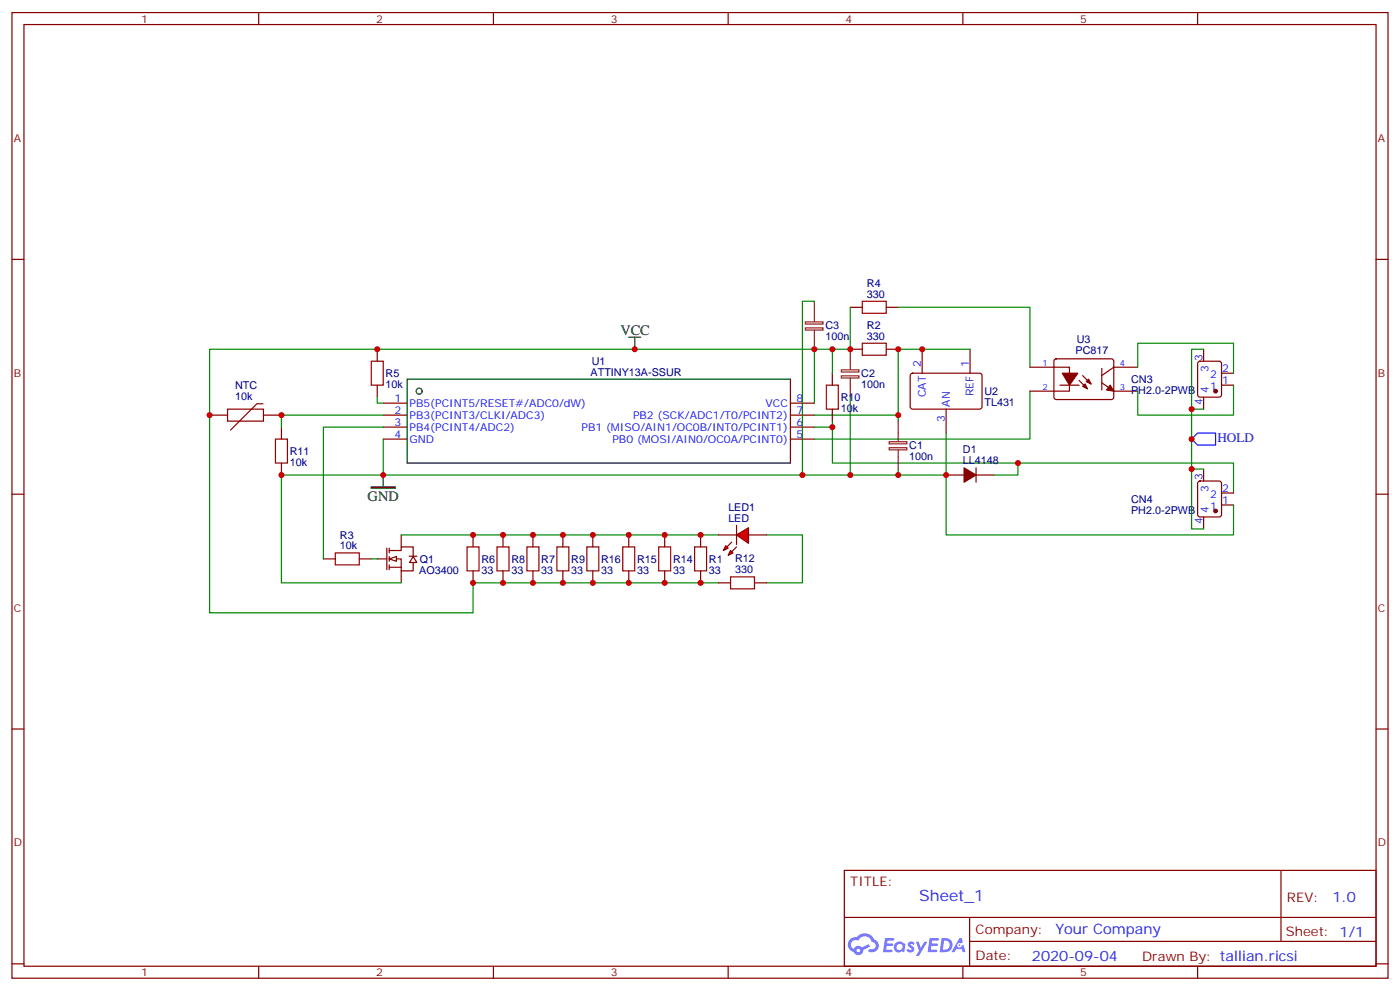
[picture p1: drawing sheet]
<svg xmlns="http://www.w3.org/2000/svg" width="412mm" height="292mm" viewBox="0 0 412 292" stroke-linecap="round" stroke-linejoin="round" font-family="sans-serif">
<g fill="none" stroke="#870000" stroke-width=".35">
<path d="M3.5 3.7h405.4v284.3h-405.4zM7.1 7.2h398.2v277.3h-398.2zM76.2 3.7v3.5M145.3 3.7v3.5M214.5 3.7v3.5M283.6 3.7v3.5M352.8 3.7v3.5M3.5 76.4h3.6M405.3 76.4h3.6M3.5 145.5h3.6M405.3 145.5h3.6M3.5 214.7h3.6"/>
<path d="M405.3 214.7h3.6M248.7 256.3h156.6v28.2h-156.6zM377.3 256.3v20.9M248.7 270.1h156.5M285.6 277.2h119.6M285.6 270.1v14.2M3.5 283.8h3.6M76.2 284.5v3.5M145.3 284.5v3.5M214.5 284.5v3.5M283.6 284.5v3.5M352.8 284.5v3.5"/>
<path d="M405.3 283.8h3.6"/>
</g>
<g fill="#5487ff">
<path d="M267.7 277.5a1.22 1.22 0 0 1 1.7 .2l-.4 .6a.47 .47 0 0 0-.3-.4 .47 .47 0 0 0-.5 .2l.1 .2a1.14 1.14 0 0 1 .8 1.8 1.14 1.14 0 0 1-1.9 0l-.2-.2 .5-.6 .7 .5a.29 .29 0 0 0 .3-.3 .29 .29 0 0 0-.2-.3 1.04 1.04 0 0 1-.6-1.7z"/>
<path d="M260.7 276.2h2.4l.3 .2-.2 .5-1.8 .1-.1 .8h1.5l.3 .4-.3 .4h-1.6l-.2 1.1h1.7l.2 .3-.2 .3-2.6 .1z"/>
<path d="M273.8 276.2h2.4l.3 .2-.1 .5-1.8 .1-.2 .8h1.6l.3 .4-.4 .4-1.6-.1-.1 1.1 1.7 .1 .2 .3-.2 .3-2.6 .1z"/>
<path d="M282.6 276.2h.7l.3 1.3-.6 .3a.69 .69 0 0 0-1 .3 .69 .69 0 0 0 .4 .9 .69 .69 0 0 0 .9-.6l.5-.2 .6 2.2h-.8l-.2-.9h-1.8l-.5 .9h-.8z"/>
<path d="M269.8 277.3h.8l.6 1.8 1.1-1.8h.9l-2.6 4.2h-.8l.9-1.5z"/>
<path d="M277.4 276.2l-.6 4.2h1.3a2.11 2.11 0 0 0 2.5-2.1 2.11 2.11 0 0 0-2.5-2.1zM278.1 277a1.39 1.39 0 0 1 1.7 1.4 1.39 1.39 0 0 1-1.8 1.2h-.3z"/>
<path d="M263.7 277.8a1.54 1.54 0 0 0-.1 2.2 1.54 1.54 0 0 0 2.2 .1l.6 .3 .3-2.3-.2-.3h-.4a1.49 1.49 0 0 0-2.4 0zM264 278.8a.94 .94 0 0 1 1.8 0 .94 .94 0 0 1-1.8 0z"/>
<path d="M250.4 276.6a2.18 2.18 0 0 0 1.1 3.7 1.44 1.44 0 0 0 1.6 .9 1.44 1.44 0 0 0 1.2-1.4l2-1.1-.5-.7-1.9 1a1.47 1.47 0 0 0-2.4 .4 1.39 1.39 0 0 1-.7-1.9 1.39 1.39 0 0 1 2-.5 2.12 2.12 0 0 1 2.2-1.3 2.12 2.12 0 0 1 1.9 1.7 1.14 1.14 0 0 1 1.1 1.4 1.14 1.14 0 0 1-1.7 .7 .43 .43 0 0 0-.5 .4 .43 .43 0 0 0 .4 .5 1.98 1.98 0 0 0 2.5-1.2 1.98 1.98 0 0 0-1.2-2.6 3.1 3.1 0 0 0-5.3-.6l-.9 .1zM252.3 279.9a.55 .55 0 0 1 1.1 0 .55 .55 0 0 1-1.1 0z"/>
<circle cx="282.6" cy="278.3" r=".26"/>
</g>
<g fill="none" stroke="#870000" stroke-width=".35">
<path d="M112.9 118.7h7M232.8 118.7h7.1M268.3 110.1l.5-.2h20l.5 .7-.1 9.4-.6 .5-20.1-.1-.4-.6v-9.2zM271.6 102.8v7.1M285.8 102.8v7.1M112.9 122.2h7M112.9 125.8h7M112.9 129.3h7M232.8 122.2h7.1M232.8 125.8h7.1M232.8 129.3h7.1M278.7 120.5v7"/>
<path d="M118.2 157.5v3.5M111.1 164.6h2.8M113.9 161.4v6.3M114.7 164.6h3.5v3.5h3.5v-2.5M114.7 162.1h3.5v-1.1h3.5v2.9M114.7 161.4v1.4M114.7 163.9v1.4M114.7 166.3v1.4M114.7 167h3.5M118.2 168.1v3.5M120.5 163.8h2.3M121.7 163.9l1.1 1.7h-2.2z"/>
</g>
<g fill="none" stroke="#000" stroke-width=".35">
<path d="M119.9 111.7h112.9v24.6h-112.9zM112.9 139.9v3.5"/>
<circle cx="123.5" cy="115.2" r=".88"/>
</g>
<path d="M109.4 143.4h7v.4h-7z" fill="#000" stroke="#000" stroke-width=".35"/>
<path d="M239.9 118.7v-15.9h-178.2v77.6h77.6v-8.8M264.6 102.8v19.4h-24.7M112.9 129.3v10.6h151.7v-1.8" fill="none" stroke="#008700" stroke-width=".35"/>
<path d="M114.7 164.6l2.1-.7v1.4z" fill="#fff" stroke="#870000" stroke-width=".35"/>
<g fill="none" stroke="#a10000" stroke-width=".35">
<path d="M254 88.7h7.1v3.6h-7.1zM109.4 106.4h3.5v7h-3.5zM243.4 113.4h3.5v7.1h-3.5zM254 101.1h7.1v3.5h-7.1zM81.1 129.3h3.6v7h-3.6zM98.8 162.8h7v3.5h-7zM137.6 161h3.5v7.1h-3.5zM146.4 161h3.5v7.1h-3.5zM155.2 161h3.5v7.1h-3.5zM164 161h3.6v7.1h-3.6zM172.9 161h3.5v7.1h-3.5zM183.4 161h3.6v7.1h-3.6z"/>
<path d="M194 161h3.6v7.1h-3.6zM204.6 161h3.5v7.1h-3.5z"/>
</g>
<g fill="none" stroke="#870000" stroke-width=".35">
<path d="M250.5 90.5h3.5M261.1 90.5h3.5M111.1 102.8v3.6M111.1 113.4v3.5M245.2 109.9v3.5M250.5 102.8h3.5M261.1 102.8h3.5M82.9 125.8v3.5M82.9 136.3v3.6M245.2 120.5v3.5M139.3 157.5v3.5M148.2 157.5v3.5"/>
<path d="M157 157.5v3.5M165.8 157.5v3.5M174.6 157.5v3.5M185.2 157.5v3.5M195.8 157.5v3.5M206.4 157.5v3.5M95.2 164.6h3.6M105.8 164.6h3.6M139.3 168.1v3.5M148.2 168.1v3.5M157 168.1v3.5M165.8 168.1v3.5"/>
<path d="M174.6 168.1v3.5M185.2 168.1v3.5M195.8 168.1v3.5M206.4 168.1v3.5"/>
</g>
<g fill="none" stroke="#008700" stroke-width=".35">
<path d="M250.5 90.5v12.3h-10.6M264.6 90.5h38.8v17.6M111.1 116.9v1.8h1.8M245.2 102.8v7.1M250.5 116.9v23M264.6 102.8h21.2M303.4 115.2v14.1h-63.5M82.9 139.9h30M112.9 125.8h-17.7v38.8M112.9 122.2h-30v3.6M239.9 125.8h5.3M245.2 124v12.3h118.2v8.9"/>
<path d="M264.6 122.2v1.8M278.7 127.5v12.4h-14.1M118.2 157.5h93.5M225.8 157.5h10.6v14.1h-10.6M109.4 164.6h1.7M139.3 171.6h72.4"/>
</g>
<path d="M185.2 99.3h3.5M187 99.3v3.5" fill="none" stroke="#000" stroke-width=".35"/>
<path d="M247.8 108.9h5.2v.6h-5.2zM247.8 110.7h5.2v.6h-5.2zM250.5 102.8v6M250.5 111.3v5.6M261.9 130.1h5.2v.6h-5.2zM261.9 131.8h5.2v.7h-5.2zM264.6 124v6M264.6 132.5v5.6" fill="none" stroke="#8c2424" stroke-width=".35"/>
<g fill="#f00" stroke="#870000" stroke-width=".35">
<path d="M217 157.5l3.5-2.1v4.6z"/>
<path d="M217 154.7v5.6z"/>
</g>
<g fill="#870000" stroke="#870000" stroke-width=".35">
<path d="M217 161l-1.5 1.5z"/>
<path d="M215.5 159.6l-1.4 1.4z"/>
</g>
<g fill="#f00" stroke="#870000" stroke-width=".35">
<path d="M215.2 162.1l.7 .7-1.4 .7z"/>
<path d="M213.8 160.7l.7 .7-1.4 .7z"/>
</g>
<g fill="none" stroke="#870000" stroke-width=".35">
<path d="M77.4 118.9h-1.7l-7.8 7.7M303.4 108.1h11.6v7.1h-11.6M310.7 105.9l.4-.2h16.6l.4 .7-.1 10.8-.6 .5-16.5-.1-.5-.7v-10.5zM312.2 113.4h5.7M317.9 112l2.4 2.5M318.9 110.6l2.5 2.5M324.6 112.7l3.5 2.5h7M324.6 108.5v6.3M335.1 108.1h-7l-3.5 2.5M353 106.6l.5-.2h5.6l.7 .4v9.4l-.4 .7h-5.9l-.7-.4v-9.4zM354.5 102.8v3.6M354.5 116.9v3.6"/>
<path d="M359.8 113.4h3.6M359.8 109.9h3.6M61.7 122.2h5.3M67 120.5h10.6v3.5h-10.6zM77.6 122.2h5.3M278.7 139.9h5.3M287.5 137.8v4.2M287.5 139.9h5.3M354.5 138.1v3.5M211.7 157.5h5.3M220.5 157.5h5.3M353 141.8l.5-.2h5.6l.7 .5v9.4l-.4 .7h-5.9l-.7-.4v-9.5z"/>
<path d="M354.5 152.2v3.6M359.8 148.7h3.6M359.8 145.2h3.6M211.7 171.6h3.5M222.2 171.6h3.6"/>
</g>
<path d="M215.2 169.9h7v3.5h-7z" fill="none" stroke="#a10000" stroke-width=".35"/>
<path d="M239.9 88.7h-3.5v51.2M335.1 108.1v-7h28.3v8.8M354.5 102.8h-3.5v53h3.5M363.4 113.4v8.8h-28.3v-7M82.9 139.9v31.7h35.3M278.7 139.9v17.6h84.7v-8.8M299.9 136.3v3.6h-7.1M351 138.1h3.5M351 120.5h3.5" fill="none" stroke="#008700" stroke-width=".35"/>
<g fill="#870000" stroke="#870000" stroke-width=".35">
<path d="M327 113.4l1.1 1.8-2.1-.4z"/>
<path d="M318.9 113.8l.7-.7 .7 1.4z"/>
<path d="M320.7 111.7l.7 1.4-1.4-.7z"/>
<path d="M312.9 109.9h4.6l-2.5 3.5z"/>
<path d="M284 137.8l3.5 2.1-3.5 2.1z"/>
<circle cx="358.1" cy="115.2" r=".53"/>
<circle cx="358.1" cy="150.5" r=".53"/>
</g>
<path d="M237.2 94.8h5.2v.6h-5.2zM237.2 96.6h5.2v.6h-5.2zM239.9 88.7v6M239.9 97.2v5.6" fill="none" stroke="#8c2424" stroke-width=".35"/>
<path d="M351 129.3l1.8-1.8h5.3v3.6h-5.3z" fill="none" stroke="#00f" stroke-width=".35"/>
<g fill="#c00">
<circle cx="112.9" cy="139.9" r=".88"/>
<circle cx="250.5" cy="139.9" r=".88"/>
<circle cx="239.9" cy="102.8" r=".88"/>
<circle cx="250.5" cy="102.8" r=".88"/>
<circle cx="271.6" cy="102.8" r=".88"/>
<circle cx="264.6" cy="102.8" r=".88"/>
<circle cx="264.6" cy="122.2" r=".88"/>
<circle cx="174.6" cy="157.5" r=".88"/>
<circle cx="185.2" cy="157.5" r=".88"/>
<circle cx="195.8" cy="157.5" r=".88"/>
<circle cx="165.8" cy="157.5" r=".88"/>
<circle cx="148.2" cy="157.5" r=".88"/>
<circle cx="157" cy="157.5" r=".88"/>
<circle cx="139.3" cy="157.5" r=".88"/>
<circle cx="245.2" cy="102.8" r=".88"/>
<circle cx="264.6" cy="139.9" r=".88"/>
<circle cx="157" cy="171.6" r=".88"/>
<circle cx="148.2" cy="171.6" r=".88"/>
<circle cx="165.8" cy="171.6" r=".88"/>
<circle cx="195.8" cy="171.6" r=".88"/>
<circle cx="185.2" cy="171.6" r=".88"/>
<circle cx="174.6" cy="171.6" r=".88"/>
<circle cx="82.9" cy="139.9" r=".88"/>
<circle cx="206.4" cy="157.5" r=".88"/>
<circle cx="206.4" cy="171.6" r=".88"/>
<circle cx="139.3" cy="171.6" r=".88"/>
<circle cx="111.1" cy="102.8" r=".88"/>
<circle cx="278.7" cy="139.9" r=".88"/>
<circle cx="236.4" cy="139.9" r=".88"/>
<circle cx="187" cy="102.8" r=".88"/>
<circle cx="82.9" cy="122.2" r=".88"/>
<circle cx="61.7" cy="122.2" r=".88"/>
<circle cx="299.9" cy="136.3" r=".88"/>
<circle cx="245.2" cy="125.8" r=".88"/>
<circle cx="351" cy="138.1" r=".88"/>
<circle cx="351" cy="120.5" r=".88"/>
<circle cx="351" cy="129.3" r=".88"/>
</g>
<text font-size="4.6" fill="#00f" x="270.8" y="265.3">Sheet_1</text>
<g font-size="4.2">
<text x="182.7" y="98.6">VCC</text>
<text x="108.3" y="147.6">GND</text>
</g>
<g font-size="4.2" fill="#00f">
<text x="392.5" y="265.6">1.0</text>
<text x="310.9" y="275.1">Your Company</text>
<text x="304" y="282.9">2020-09-04</text>
</g>
<text font-size="3.9" fill="#00f" x="358.6" y="130.1">HOLD</text>
<g font-size="3.9" fill="#800">
<text x="250.5" y="260.9">TITLE:</text>
<text x="379.1" y="265.6">REV:</text>
<text x="287.4" y="275.1">Company:</text>
<text x="378.7" y="275.7">Sheet: 1/1</text>
<text x="287.4" y="282.8">Date:</text>
<text x="336.4" y="282.8">Drawn By: tallian.ricsi</text>
</g>
<g font-size="3.2" fill="#800">
<text x="41.6" y="6.7">1</text>
<text x="110.8" y="6.7">2</text>
<text x="179.9" y="6.7">3</text>
<text x="249.1" y="6.7">4</text>
<text x="318.2" y="6.7">5</text>
<text x="4.1" y="41.8">A</text>
<text x="405.9" y="41.8">A</text>
<text x="4.1" y="110.9">B</text>
<text x="405.9" y="110.9">B</text>
<text x="4.1" y="180.1">C</text>
<text x="405.9" y="180.1">C</text>
<text x="4.1" y="249.2">D</text>
<text x="405.9" y="249.2">D</text>
<text x="41.6" y="287.5">1</text>
<text x="110.8" y="287.5">2</text>
<text x="179.9" y="287.5">3</text>
<text x="249.1" y="287.5">4</text>
<text x="318.2" y="287.5">5</text>
</g>
<g font-size="3.2" fill="#000080">
<text x="255.4" y="87.7">330</text>
<text x="255.4" y="84.5">R4</text>
<text x="243.1" y="100.1">100n</text>
<text x="243.1" y="97">C3</text>
<text x="255.4" y="100">330</text>
<text x="255.4" y="96.8">R2</text>
<text x="317.2" y="101.1">U3</text>
<text x="174.3" y="107.4">U1</text>
<text x="316.8" y="104.2">PC817</text>
<text x="113.6" y="111">R5</text>
<text x="174" y="110.6">ATTINY13A-SSUR</text>
<text x="253.7" y="111.1">C2</text>
<text x="333.2" y="112.8">CN3</text>
<text x="69.2" y="117.8">10k</text>
<text x="69.2" y="114.6">NTC</text>
<text x="113.6" y="114.2">10k</text>
<text x="247.7" y="118.1">R10</text>
<text x="253.7" y="114.2">100n</text>
<text x="290" y="119.5">TL431</text>
<text x="290" y="116.3">U2</text>
<text x="333.2" y="116">PH2.0-2PWB</text>
<text x="247.6" y="121.2">10k</text>
<text x="85.4" y="137.1">10k</text>
<text x="85.4" y="134">R11</text>
<text x="267.8" y="135.4">100n</text>
<text x="267.8" y="132.2">C1</text>
<text x="283.6" y="136.7">LL4148</text>
<text x="283.6" y="133.4">D1</text>
<text x="333.2" y="148.1">CN4</text>
<text x="214.5" y="153.6">LED</text>
<text x="214.5" y="150.5">LED1</text>
<text x="333.2" y="151.3">PH2.0-2PWB</text>
<text x="100.1" y="161.7">10k</text>
<text x="100.1" y="158.6">R3</text>
<text x="123.7" y="165.7">Q1</text>
<text x="141.8" y="165.7">R6</text>
<text x="150.6" y="165.7">R8</text>
<text x="159.5" y="165.7">R7</text>
<text x="168.3" y="165.7">R9</text>
<text x="177.1" y="165.7">R16</text>
<text x="187.7" y="165.7">R15</text>
<text x="198.3" y="165.7">R14</text>
<text x="208.8" y="165.7">R1</text>
<text x="216.5" y="165.6">R12</text>
<text x="123.5" y="168.9">AO3400</text>
<text x="141.8" y="168.9">33</text>
<text x="150.6" y="168.9">33</text>
<text x="159.5" y="168.9">33</text>
<text x="168.3" y="168.9">33</text>
<text x="177.1" y="168.9">33</text>
<text x="187.7" y="168.9">33</text>
<text x="198.3" y="168.9">33</text>
<text x="208.8" y="168.9">33</text>
<text x="216.5" y="168.8">330</text>
</g>
<g font-size="3.2" fill="#00f">
<text x="354.2" y="106.2" transform="rotate(-90 354.2 106.2)">3</text>
<text x="271.3" y="108.1" transform="rotate(-90 271.3 108.1)">2</text>
<text x="285.4" y="108.1" transform="rotate(-90 285.4 108.1)">1</text>
<text x="356" y="109.7" transform="rotate(-90 356 109.7)">3</text>
<text x="356.5" y="111.3">2</text>
<text x="360" y="113.1">1</text>
<text x="360" y="109.5">2</text>
<text x="116.2" y="118.4">1</text>
<text x="120.6" y="119.8">PB5(PCINT5/RESET#/ADC0/dW)</text>
<text x="225.5" y="119.8">VCC</text>
<text x="234.6" y="118.4">8</text>
<text x="272.7" y="116.9" transform="rotate(-90 272.7 116.9)">CAT</text>
<text x="279.8" y="119.8" transform="rotate(-90 279.8 119.8)">AN</text>
<text x="286.8" y="116.6" transform="rotate(-90 286.8 116.6)">REF</text>
<text x="354.2" y="119.1" transform="rotate(-90 354.2 119.1)">4</text>
<text x="356" y="115.6" transform="rotate(-90 356 115.6)">4</text>
<text x="356.5" y="114.8">1</text>
<text x="116.2" y="121.9">2</text>
<text x="116.2" y="125.4">3</text>
<text x="120.6" y="123.3">PB3(PCINT3/CLKI/ADC3)</text>
<text x="186.5" y="123.3">PB2 (SCK/ADC1/T0/PCINT2)</text>
<text x="234.6" y="125.4">6</text>
<text x="234.6" y="121.9">7</text>
<text x="278.3" y="124.3" transform="rotate(-90 278.3 124.3)">3</text>
<text x="116.2" y="128.9">4</text>
<text x="120.6" y="126.8">PB4(PCINT4/ADC2)</text>
<text x="120.6" y="130.4">GND</text>
<text x="171.3" y="126.8">PB1 (MISO/AIN1/OC0B/INT0/PCINT1)</text>
<text x="180.4" y="130.4">PB0 (MOSI/AIN0/OC0A/PCINT0)</text>
<text x="234.6" y="128.9">5</text>
<text x="354.2" y="141.5" transform="rotate(-90 354.2 141.5)">3</text>
<text x="356" y="145" transform="rotate(-90 356 145)">3</text>
<text x="356.5" y="146.6">2</text>
<text x="360" y="148.3">1</text>
<text x="360" y="144.8">2</text>
<text x="354.2" y="154.4" transform="rotate(-90 354.2 154.4)">4</text>
<text x="356" y="150.9" transform="rotate(-90 356 150.9)">4</text>
<text x="356.5" y="150.1">1</text>
</g>
<g font-size="2.5" fill="#00f">
<text x="307.1" y="107.8">1</text>
<text x="329.8" y="107.8">4</text>
<text x="307.1" y="114.8">2</text>
<text x="329.8" y="114.8">3</text>
</g>
</svg>
